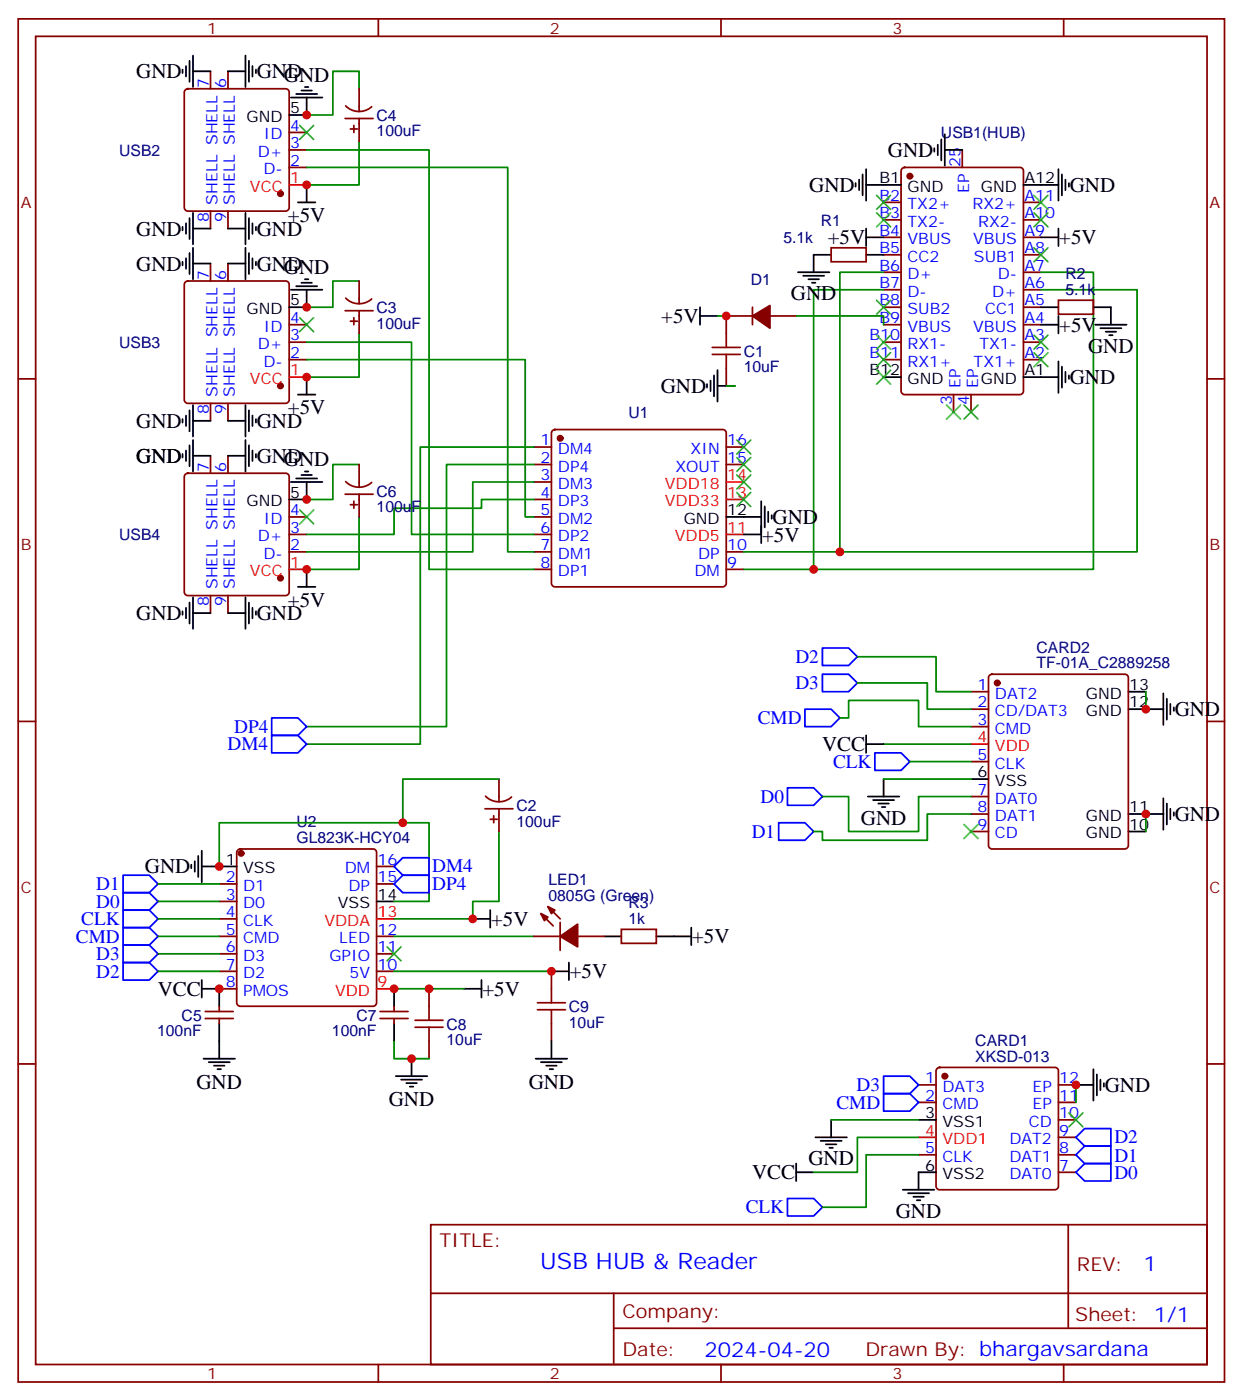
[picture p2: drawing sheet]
<svg xmlns="http://www.w3.org/2000/svg" width="251mm" height="283mm" viewBox="0 0 251 283" stroke-linecap="round" stroke-linejoin="round" font-family="sans-serif">
<g fill="none" stroke="#870000" stroke-width=".35">
<path d="M3.7 3.8h243.4v275.2h-243.4zM7.2 7.3h236.4v268.1h-236.4zM37.4 18.1l.5-.2h19.7a.71 .71 0 0 1 .7 .7v23.3a.76 .76 0 0 1-.7 .7h-19.7a.76 .76 0 0 1-.7-.7v-23.3zM42.5 14.4v3.5M46 14.4v3.5M72.5 17.9v4.6M76.3 3.8v3.5M145.5 3.8v3.5M214.6 3.8v3.5M58.3 33.8h3.6M58.3 26.7h3.6M58.3 30.3h3.6"/>
<path d="M69.6 23.9h5.7M69.8 21.4a3.8 3.8 0 0 0 5.2 .1M70.7 26h1.4M71.4 25.3v1.4M72.5 23.9v4.6M182.1 34l.4-.2h23.3a.71 .71 0 0 1 .7 .7v44.5a.76 .76 0 0 1-.7 .7h-23.3a.76 .76 0 0 1-.7-.7v-44.5zM194.2 30.3v3.5M37.4 56.9l.5-.2h19.7a.71 .71 0 0 1 .7 .7v23.3a.76 .76 0 0 1-.7 .7h-19.7a.76 .76 0 0 1-.7-.7v-23.3zM42.5 42.6v3.5M42.5 53.2v3.5M46 42.6v3.5M46 53.2v3.5"/>
<path d="M72.5 56.7v4.6M167.7 50h7.1v2.8h-7.1zM178.3 40.9h3.5M178.3 44.4h3.5M178.3 47.9h3.5M178.3 51.4h3.5M178.3 55h3.5M178.3 58.5h3.5M206.5 40.9h3.5M206.5 44.4h3.5M206.5 47.9h3.5M206.5 51.4h3.5"/>
<path d="M206.5 55h3.5M206.5 58.5h3.5M3.7 76.5h3.5M58.3 72.6h3.6M58.3 65.5h3.6M58.3 69.1h3.6M69.6 62.7h5.7M69.8 60.2a3.8 3.8 0 0 0 5.2 .1M70.7 64.8h1.4M71.4 64.1v1.4M72.5 62.7v4.6M146.5 74.4v3.5"/>
<path d="M151.8 63.8h-5.3v3.5M151.8 62v3.5M155.4 63.8h5.3M178.3 72.6h3.5M178.3 65.5h3.5M178.3 69.1h3.5M178.3 62h3.5M192.4 79.7v3.5M195.9 79.7v3.5M206.5 72.6h3.5M206.5 65.5h3.5M206.5 69.1h3.5"/>
<path d="M206.5 62h3.5M213.6 60.6h7v2.8h-7zM243.6 76.5h3.5M37.4 95.7l.5-.2h19.7a.71 .71 0 0 1 .7 .7v23.3a.76 .76 0 0 1-.7 .7h-19.7a.76 .76 0 0 1-.7-.7v-23.3zM42.5 81.4v3.5M42.5 92v3.5M46 81.4v3.5M46 92v3.5M69.6 99.8h5.7M69.8 97.2a3.8 3.8 0 0 0 5.2 .2M72.5 93.8v4.6M72.5 99.8v4.6"/>
<path d="M107.7 90.2h3.6M107.7 93.8h3.6M107.7 97.3h3.6M111.5 86.9l.5-.2h33.8a.71 .71 0 0 1 .7 .7v30.4a.76 .76 0 0 1-.7 .7h-33.8a.76 .76 0 0 1-.7-.7v-30.4zM146.5 90.2h3.6M146.5 93.8h3.6M58.3 104.4h3.6M58.3 107.9h3.6M58.3 111.4h3.6M70.7 101.9h1.4M71.4 101.2v1.4M107.7 100.8h3.6"/>
<path d="M107.7 104.4h3.6M107.7 107.9h3.6M107.7 111.4h3.6M107.7 114.9h3.6M146.5 111.4h3.6M146.5 114.9h3.6M42.5 120.2v3.6M46 120.2v3.6M195.9 139.6h3.6M199.7 136.3l.5-.2h26.8a.71 .71 0 0 1 .7 .7v33.9a.76 .76 0 0 1-.7 .7h-26.8a.76 .76 0 0 1-.7-.7v-33.9zM3.7 145.6h3.5M100.7 157.3v4.6"/>
<path d="M195.9 153.7h3.6M195.9 146.7h3.6M195.9 143.2h3.6M243.6 145.6h3.5M44.2 178.4h3.6M48 171.6l.5-.2h26.8a.71 .71 0 0 1 .7 .7v30.3a.76 .76 0 0 1-.7 .7h-26.8a.76 .76 0 0 1-.7-.7v-30.3zM76 178.4h3.5M76 174.9h3.5M97.9 163.3h5.6M98 160.7a3.8 3.8 0 0 0 5.2 .2M98.9 165.4h1.4M99.6 164.7v1.4"/>
<path d="M100.7 163.3v4.6M195.9 167.9h3.6M195.9 164.3h3.6M195.9 160.8h3.6M44.2 182h3.6M44.2 185.5h3.6M44.2 189h3.6M44.2 192.5h3.6M44.2 196.1h3.6M44.2 199.6h3.6M76 189h3.5M76 192.5h3.5"/>
<path d="M76 196.1h3.5M86.6 199.6v3.5M107.7 189h5.3M109.1 184.4l2.5 2.5M110.6 183l2.4 2.5M111.3 196.1v3.5M113 186.2v5.6M116.6 189h5.2M125.4 187.6h7v2.8h-7zM3.7 214.8h3.5M41.4 204.2h5.7M41.4 205.6h5.7"/>
<path d="M44.2 203.1v1.1M44.2 205.6v1.1M76.7 204.2h5.6M76.7 205.6h5.6M79.5 203.1v1.1M79.5 205.6v1.1M86.6 210.2v3.5M111.3 206.7v3.5M185.3 219h3.6M189.1 215.7l.5-.2h23.3a.71 .71 0 0 1 .7 .7v23.3a.76 .76 0 0 1-.7 .7h-23.3a.76 .76 0 0 1-.7-.7v-23.3zM213.6 219h3.5M243.6 214.8h3.5"/>
<path d="M185.3 222.5h3.6M185.3 233.1h3.6M213.6 222.5h3.5M213.6 233.1h3.5M213.6 236.6h3.5M213.6 229.6h3.5M213.6 226.1h3.5M86.9 247.2h156.7v28.2h-156.7zM215.6 247.3v20.8M76.3 275.4v3.6M87 261.1h156.4M123.8 268.1h119.6"/>
<path d="M123.8 261.1v14.1M145.5 275.4v3.6M214.6 275.4v3.6"/>
</g>
<g fill="#870000" stroke="#870000" stroke-width=".35">
<path d="M151.8 63.8l3.6-2.1v4.6z"/>
<path d="M109.1 184.4l1.5 .7-.7 .7z"/>
<path d="M110.6 183l1.4 .7-.7 .7z"/>
<path d="M113 189l3.6-2.5v4.6z"/>
<circle cx="113" cy="88.5" r=".53"/>
<circle cx="56.6" cy="39.1" r=".53"/>
<circle cx="56.6" cy="77.9" r=".53"/>
<circle cx="56.6" cy="116.7" r=".53"/>
<circle cx="183.6" cy="35.6" r=".53"/>
<circle cx="48.6" cy="172.3" r=".53"/>
<circle cx="190.6" cy="217.2" r=".53"/>
<circle cx="201.2" cy="137.9" r=".53"/>
</g>
<path d="M58.3 37.3h3.6M58.3 76.1h3.6M146.5 97.3h3.6M58.3 114.9h3.6M146.5 107.9h3.6M146.5 100.8h3.6M195.9 150.2h3.6M76 199.6h3.5M76 185.5h3.5M185.3 229.6h3.6" fill="none" stroke="#f00" stroke-width=".35"/>
<g fill="none" stroke="#000" stroke-width=".35">
<path d="M36.8 14v.7M37.5 13.3v2.2M38.2 12.3v4.2M38.9 11.2v6.4M38.9 14.4h3.6M46 14.4h3.5M49.5 11.2v6.4M50.2 12.3v4.2M50.9 13.3v2.2M51.6 14v.7M58.7 19.7h6.4M59.8 19h4.2"/>
<path d="M60.8 18.3h2.1M61.5 17.6h.7M61.9 19.7v3.5h-3.6M61.9 37.3v3.6M172.6 37v.7M173.4 36.3v2.1M174.1 35.2v4.2M174.8 37.3h7M174.8 34.1v6.4M188.5 29.9v.7M189.2 29.2v2.1M189.9 28.2v4.2"/>
<path d="M190.6 30.3h3.6M190.6 27.1v6.3M206.5 37.3h7.1M213.6 34.1v6.4M214.3 35.2v4.2M215 36.3v2.1M215.7 37v.7M36.8 45.8v.7M36.8 52.8v.8M37.5 45.1v2.1M37.5 52.1v2.2M38.2 44v4.3"/>
<path d="M38.2 51.1v4.2M38.9 46.1h3.6M38.9 43v6.3M38.9 50v6.4M38.9 53.2h3.6M46 46.1h3.5M46 53.2h3.5M49.5 43v6.3M49.5 50v6.4M50.2 44v4.3M50.2 51.1v4.2M50.9 45.1v2.1"/>
<path d="M50.9 52.1v2.2M51.6 45.8v.7M51.6 52.8v.8M58.7 58.5h6.4M59.8 57.8h4.2M60.1 40.9h3.5M60.8 57.1h2.1M61.5 56.4h.7M61.9 58.5v3.5h-3.6M161 55h6.4M162.1 55.7h4.2M163.1 56.4h2.1"/>
<path d="M163.8 57.1h.7M167.7 51.4h-3.5v3.6M174.8 46.1v3.6M174.8 47.9h3.5M174.8 51.4h3.5M210 47.9h3.6M213.6 46.1v3.6M60.1 79.7h3.5M61.9 76.1v3.6M141.3 63.8h3.5M141.3 62v3.5M142.7 77.5v.7"/>
<path d="M143.4 76.8v2.2M144.1 75.8v4.2M144.8 77.9h3.5M144.8 74.7v6.4M178.3 76.1h3.5M206.5 76.1h7.1M210 62h3.6M210 65.5h3.6M213.6 63.8v3.5M213.6 73v6.3M214.3 74v4.2M215 75.1v2.1"/>
<path d="M215.7 75.8v.7M220.6 62h3.6v3.5M221 65.5h6.3M222 66.3h4.3M223.1 67h2.1M223.8 67.7h.7M36.8 84.6v.7M36.8 91.7v.7M37.5 83.9v2.1M37.5 90.9v2.2M38.2 82.8v4.3M38.2 89.9v4.2"/>
<path d="M38.9 81.8v6.3M38.9 88.8v6.4M38.9 84.9h3.6M38.9 92h3.6M46 84.9h3.5M46 92h3.5M49.5 81.8v6.3M49.5 88.8v6.4M50.2 82.8v4.3M50.2 89.9v4.2M50.9 83.9v2.1M50.9 90.9v2.2"/>
<path d="M51.6 84.6v.7M51.6 91.7v.7M58.7 97.3h6.4M59.8 96.6h4.2M60.8 95.9h2.1M61.5 95.2h.7M61.9 97.3v3.5h-3.6M60.1 118.5h3.5M61.9 114.9v3.6M146.5 104.4h7.1M150.1 107.9h3.5M153.6 101.2v8.4"/>
<path d="M154.3 102.2v4.3M155 103.3v2.1M155.7 104v.7M36.8 123.4v.7M37.5 122.7v2.1M38.2 121.6v4.3M38.9 120.6v6.3M38.9 123.8h3.6M46 123.8h3.5M49.5 120.6v6.3M50.2 121.6v4.3M50.9 122.7v2.1"/>
<path d="M51.6 123.4v.7M227.7 139.6h3.5M234.7 140v6.3M174.8 148.4v3.6M174.8 150.2h3.5M178.3 157.3v3.5M195.9 157.3h3.6M227.7 143.2h7M235.4 141v4.3M236.1 142.1v2.1M236.9 142.8v.7M38.6 174.6v.7"/>
<path d="M39.3 173.8v2.2M40 172.8v4.2M40.7 174.9h7.1M40.7 171.7v6.4M175.1 160.8h6.4M176.2 161.5h4.2M177.2 162.2h2.2M177.9 162.9h.7M227.7 164.3h7M227.7 167.9h3.5M234.7 161.1v6.4M235.4 162.2v4.2"/>
<path d="M236.1 163.3v2.1M236.9 164v.7M40.7 197.8v3.6M40.7 199.6h3.5v3.5M76 182h3.5M79.5 199.6v3.5M93.6 199.6h3.6M95.4 185.5h3.5M97.2 197.8v3.6M98.9 183.7v3.6M111.3 196.1h3.5M114.8 194.3v3.5"/>
<path d="M121.8 189h3.6M132.4 189h7.1M139.5 187.3v3.5M41.1 213.7h6.3M42.1 214.4h4.3M43.2 215.1h2.1M43.9 215.8h.7M44.2 206.7v7M79.5 206.7v3.5M79.9 217.2h6.3M80.9 217.9h4.3M82 218.7h2.1"/>
<path d="M82.7 219.4h.7M83 213.7v3.5M108.1 213.7h6.3M109.1 214.4h4.3M110.2 215.1h2.1M110.9 215.8h.7M111.3 210.2v3.5M217.1 219h3.5M220.6 215.8v6.4M221.3 216.9v4.2M222 217.9v2.2M222.7 218.7v.7"/>
<path d="M160.7 236.6h3.5M160.7 234.9v3.5M164.5 229.6h6.4M165.6 230.3h4.2M166.7 231h2.1M167.4 231.7h.7M167.7 226.1v3.5M185.3 226.1h3.6M188.9 236.6h-3.6v3.6M182.2 240.2h6.3M183.2 240.9h4.3M184.3 241.6h2.1"/>
<path d="M185 242.3h.7"/>
</g>
<g fill="none" stroke="#008700" stroke-width=".35">
<path d="M72.5 17.9v-3.5h-5.3v8.8h-5.3M61.9 33.8h40.5v77.6h5.3M61.9 30.3h24.7v84.6h21.1M72.5 28.5v8.8h-10.6M72.5 56.7h-5.3v5.3h-5.3M178.3 58.5h-14.1v56.4h-14.1M178.3 55h-8.8v56.4h-19.4M210 55h10.6v59.9h-56.4M210 58.5h19.4v52.9h-59.9M61.9 72.6h44.1v31.8h1.7M61.9 69.1h21.1v38.8h24.7M72.5 67.3v8.8h-10.6"/>
<path d="M144.8 63.8h1.7M146.5 77.9h1.8M160.7 63.8h17.6v1.7M72.5 93.8h-5.3v7h-5.3M107.7 97.3h-12.3v14.1h-33.5M107.7 93.8h-17.6v52.9h-28.2M107.7 90.2h-22.9v60h-22.9M72.5 104.4v10.5h-10.6M107.7 100.8h-10.5v1.8h-17.7v5.3h-17.6M173 137.9h14.1v5.3h8.8M173 132.6h15.9v7h7M231.2 139.6v3.6"/>
<path d="M100.7 157.3h-19.4v8.8M169.5 144.9h1.7v-3.5h14.1v5.3h10.6M178.3 157.3h17.6M178.3 150.2h17.6M183.6 153.7h12.3M31.9 178.4h12.3M44.2 174.9v-8.8h42.4v15.9h-7.1M100.7 167.9v14.1h-5.3v3.5h-15.9M165.9 160.8h5.3v7.1h14.1v-7.1h10.6M195.9 164.3h-8.8v5.3h-21.2v-1.7h-1.7M231.2 164.3v3.6M31.9 196.1h12.3"/>
<path d="M31.9 189h12.3M31.9 182h12.3M31.9 185.5h12.3M31.9 192.5h12.3M79.5 199.6h14.1M79.5 196.1h31.8M79.5 189h28.2M79.5 210.2v3.5h7.1M217.1 219v3.5M167.7 226.1h17.6M185.3 229.6h-12.3v7h-8.8M185.3 233.1h-10.5v10.6h-8.9"/>
</g>
<path d="M143.7 71.5h5.7M143.7 70.1h5.7M146.5 67.3v2.8M146.5 71.5v2.9M111.3 199.6v2.8M83.7 207.4h5.7M83.7 206h5.7M86.6 203.1v2.9M86.6 207.4v2.8M108.4 203.8h5.7M108.4 202.4h5.7M111.3 203.8v2.9" fill="none" stroke="#a10000" stroke-width=".35"/>
<g fill="none" stroke="#3c3" stroke-width=".35">
<path d="M60.5 25.3l2.8 2.9M63.3 25.3l-2.8 2.9M176.9 39.4l2.8 2.9M179.7 39.4l-2.8 2.9M208.6 39.4l2.9 2.9M211.5 39.4l-2.9 2.9M176.9 43l2.8 2.8M179.7 43l-2.8 2.8M208.6 50l2.9 2.8M208.6 43l2.9 2.8M211.5 43l-2.9 2.8M211.5 50l-2.9 2.8"/>
<path d="M60.5 64.1l2.8 2.9M63.3 64.1l-2.8 2.9M176.9 67.7l2.8 2.8M176.9 71.2l2.8 2.8M176.9 74.7l2.8 2.8M176.9 60.6l2.8 2.8M179.7 67.7l-2.8 2.8M179.7 71.2l-2.8 2.8M179.7 74.7l-2.8 2.8M179.7 60.6l-2.8 2.8M208.6 71.2l2.9 2.8M208.6 67.7l2.9 2.8"/>
<path d="M211.5 67.7l-2.9 2.8M211.5 71.2l-2.9 2.8M148.7 88.8l2.8 2.9M148.7 92.4l2.8 2.8M148.7 95.9l2.8 2.8M148.7 99.4l2.8 2.8M151.5 95.9l-2.8 2.8M151.5 99.4l-2.8 2.8M151.5 88.8l-2.8 2.9M151.5 92.4l-2.8 2.8M191 81.8l2.8 2.8M193.8 81.8l-2.8 2.8"/>
<path d="M194.5 81.8l2.8 2.8M197.3 81.8l-2.8 2.8M60.5 102.9l2.8 2.9M63.3 102.9l-2.8 2.9M194.5 166.4l2.8 2.9M197.3 166.4l-2.8 2.9M78.1 191.1l2.8 2.9M80.9 191.1l-2.8 2.9M215.7 224.6l2.8 2.9M218.5 224.6l-2.8 2.9"/>
</g>
<g fill="none" stroke="#00f" stroke-width=".35">
<path d="M165.9 136.1h5.3l1.8 1.8-1.8 1.7h-5.3zM165.9 130.8h5.3l1.8 1.8-1.8 1.7h-5.3zM54.8 144.9h5.3l1.8 1.8-1.8 1.7h-5.3zM54.8 148.4h5.3l1.8 1.8-1.8 1.8h-5.3zM158.9 159h5.3l1.7 1.8-1.7 1.8h-5.3zM162.4 143.2h5.3l1.8 1.7-1.8 1.8h-5.3zM176.5 152h5.3l1.8 1.7-1.8 1.8h-5.3zM24.8 176.7h5.3l1.8 1.7-1.8 1.8h-5.3zM79.5 178.4l1.8-1.7h5.3v3.5h-5.3zM79.5 174.9l1.8-1.8h5.3v3.6h-5.3zM157.1 166.1h5.3l1.8 1.8-1.8 1.7h-5.3zM24.8 180.2h5.3l1.8 1.8-1.8 1.7h-5.3z"/>
<path d="M24.8 183.7h5.3l1.8 1.8-1.8 1.8h-5.3zM24.8 187.3h5.3l1.8 1.7-1.8 1.8h-5.3zM24.8 190.8h5.3l1.8 1.7-1.8 1.8h-5.3zM24.8 194.3h5.3l1.8 1.8-1.8 1.7h-5.3zM178.3 217.2h5.3l1.7 1.8-1.7 1.8h-5.3zM178.3 220.8h5.3l1.7 1.7-1.7 1.8h-5.3zM217.1 236.6l1.8-1.7h5.3v3.5h-5.3zM217.1 233.1l1.8-1.7h5.3v3.5h-5.3zM217.1 229.6l1.8-1.8h5.3v3.6h-5.3zM158.9 241.9h5.3l1.7 1.8-1.7 1.8h-5.3z"/>
</g>
<g fill="#c00">
<circle cx="164.2" cy="114.9" r=".88"/>
<circle cx="169.5" cy="111.4" r=".88"/>
<circle cx="61.9" cy="100.8" r=".88"/>
<circle cx="61.9" cy="114.9" r=".88"/>
<circle cx="61.9" cy="62" r=".88"/>
<circle cx="61.9" cy="76.1" r=".88"/>
<circle cx="61.9" cy="23.2" r=".88"/>
<circle cx="61.9" cy="37.3" r=".88"/>
<circle cx="44.2" cy="174.9" r=".88"/>
<circle cx="81.3" cy="166.1" r=".88"/>
<circle cx="95.4" cy="185.5" r=".88"/>
<circle cx="79.5" cy="199.6" r=".88"/>
<circle cx="86.6" cy="199.6" r=".88"/>
<circle cx="83" cy="213.7" r=".88"/>
<circle cx="111.3" cy="196.1" r=".88"/>
<circle cx="231.2" cy="143.2" r=".88"/>
<circle cx="231.2" cy="164.3" r=".88"/>
<circle cx="44.2" cy="199.6" r=".88"/>
<circle cx="217.1" cy="219" r=".88"/>
<circle cx="146.5" cy="63.8" r=".88"/>
</g>
<text font-size="4.6" fill="#00f" x="109" y="256.3">USB HUB &amp; Reader</text>
<g font-size="4.2">
<text x="27.5" y="15.8">GND</text>
<text x="51.8" y="15.8">GND</text>
<text x="57.3" y="16.5">GND</text>
<text x="179.2" y="31.7">GND</text>
<text x="163.3" y="38.7">GND</text>
<text x="215.9" y="38.7">GND</text>
<text x="27.5" y="47.6">GND</text>
<text x="51.8" y="47.6">GND</text>
<text x="58.1" y="44.8">+5V</text>
<text x="167" y="49.3">+5V</text>
<text x="213.7" y="49.3">+5V</text>
<text x="27.5" y="54.6">GND</text>
<text x="51.8" y="54.6">GND</text>
<text x="57.3" y="55.3">GND</text>
<text x="133.4" y="65.2">+5V</text>
<text x="159.6" y="60.6">GND</text>
<text x="213.7" y="67">+5V</text>
<text x="219.6" y="71.2">GND</text>
<text x="215.9" y="77.5">GND</text>
<text x="58.1" y="83.6">+5V</text>
<text x="133.3" y="79.3">GND</text>
<text x="27.5" y="86.4">GND</text>
<text x="51.8" y="86.4">GND</text>
<text x="27.5" y="93.4">GND</text>
<text x="51.8" y="93.4">GND</text>
<text x="57.3" y="94.1">GND</text>
<text x="155.9" y="105.8">GND</text>
<text x="153.8" y="109.3">+5V</text>
<text x="27.5" y="125.2">GND</text>
<text x="51.8" y="125.2">GND</text>
<text x="58.1" y="122.4">+5V</text>
<text x="237" y="144.6">GND</text>
<text x="165.9" y="151.7">VCC</text>
<text x="173.7" y="166.4">GND</text>
<text x="237" y="165.8">GND</text>
<text x="29.2" y="176.3">GND</text>
<text x="99.1" y="186.9">+5V</text>
<text x="139.7" y="190.5">+5V</text>
<text x="115" y="197.5">+5V</text>
<text x="31.8" y="201">VCC</text>
<text x="97.3" y="201">+5V</text>
<text x="39.7" y="219.8">GND</text>
<text x="106.7" y="219.8">GND</text>
<text x="222.9" y="220.4">GND</text>
<text x="78.5" y="223.3">GND</text>
<text x="151.8" y="238.1">VCC</text>
<text x="163.1" y="235.2">GND</text>
<text x="180.8" y="245.8">GND</text>
</g>
<g font-size="4.2" fill="#00f">
<text x="230.7" y="256.5">1</text>
<text x="142.2" y="273.9">2024-04-20</text>
</g>
<g font-size="3.9" fill="#00f">
<text x="160.5" y="133.8">D2</text>
<text x="160.5" y="139.1">D3</text>
<text x="47.2" y="148">DP4</text>
<text x="152.9" y="146.2">CMD</text>
<text x="45.9" y="151.5">DM4</text>
<text x="168.1" y="155">CLK</text>
<text x="153.5" y="162">D0</text>
<text x="151.7" y="169.1">D1</text>
<text x="19.4" y="179.7">D1</text>
<text x="87.2" y="179.6">DP4</text>
<text x="87.2" y="176.1">DM4</text>
<text x="19.4" y="183.2">D0</text>
<text x="15.3" y="190.3">CMD</text>
<text x="16.4" y="186.7">CLK</text>
<text x="19.4" y="193.8">D3</text>
<text x="19.4" y="197.3">D2</text>
<text x="172.9" y="220.3">D3</text>
<text x="168.8" y="223.8">CMD</text>
<text x="224.9" y="230.8">D2</text>
<text x="224.9" y="238">D0</text>
<text x="224.9" y="234.5">D1</text>
<text x="150.5" y="245">CLK</text>
</g>
<g font-size="3.9" fill="#800">
<text x="88.7" y="251.8">TITLE:</text>
<text x="217.3" y="256.5">REV:</text>
<text x="125.6" y="266">Company:</text>
<text x="217" y="266.6">Sheet: 1/1</text>
<text x="125.6" y="273.7">Date:</text>
<text x="174.6" y="273.8">Drawn By: bhargavsardana</text>
</g>
<g font-size="3.2" fill="#800">
<text x="41.8" y="6.8">1</text>
<text x="110.9" y="6.8">2</text>
<text x="180.1" y="6.8">3</text>
<text x="4.2" y="41.9">A</text>
<text x="244.1" y="41.9">A</text>
<text x="4.2" y="111.1">B</text>
<text x="244.1" y="111.1">B</text>
<text x="4.2" y="180.2">C</text>
<text x="244.1" y="180.2">C</text>
<text x="41.8" y="278.4">1</text>
<text x="110.9" y="278.4">2</text>
<text x="180.1" y="278.4">3</text>
</g>
<g font-size="3.2" fill="#00f">
<text x="42.1" y="17.7" transform="rotate(-90 42.1 17.7)">7</text>
<text x="45.6" y="17.7" transform="rotate(-90 45.6 17.7)">6</text>
<text x="53.3" y="28.2">ID</text>
<text x="58.5" y="26.4">4</text>
<text x="58.5" y="29.9">3</text>
<text x="52" y="31.7">D+</text>
<text x="53.2" y="35.2">D-</text>
<text x="58.5" y="33.4">2</text>
<text x="193.8" y="33.6" transform="rotate(-90 193.8 33.6)">25</text>
<text x="43.9" y="41.3" transform="rotate(-90 43.9 41.3)">SHELL SHELL</text>
<text x="47.4" y="41.3" transform="rotate(-90 47.4 41.3)">SHELL SHELL</text>
<text x="177.5" y="40.5">B2</text>
<text x="195.6" y="39" transform="rotate(-90 195.6 39)">EP</text>
<text x="206.7" y="40.5">A11</text>
<text x="42.1" y="44.8" transform="rotate(-90 42.1 44.8)">8</text>
<text x="45.6" y="44.8" transform="rotate(-90 45.6 44.8)">9</text>
<text x="177.5" y="44">B3</text>
<text x="177.5" y="47.6">B4</text>
<text x="183.1" y="42.3">TX2+</text>
<text x="183.1" y="45.8">TX2-</text>
<text x="196.2" y="42.3">RX2+</text>
<text x="197.4" y="45.8">RX2-</text>
<text x="206.7" y="47.6">A9</text>
<text x="206.7" y="44">A10</text>
<text x="177.5" y="51.1">B5</text>
<text x="183.1" y="49.3">VBUS</text>
<text x="183.1" y="52.8">CC2</text>
<text x="196.4" y="49.3">VBUS</text>
<text x="196.5" y="52.8">SUB1</text>
<text x="206.7" y="51.1">A8</text>
<text x="42.1" y="56.6" transform="rotate(-90 42.1 56.6)">7</text>
<text x="45.6" y="56.6" transform="rotate(-90 45.6 56.6)">6</text>
<text x="177.5" y="54.6">B6</text>
<text x="177.5" y="58.1">B7</text>
<text x="183.1" y="56.4">D+</text>
<text x="183.1" y="59.9">D-</text>
<text x="200.2" y="59.9">D+</text>
<text x="201.3" y="56.4">D-</text>
<text x="206.7" y="58.1">A6</text>
<text x="206.7" y="54.6">A7</text>
<text x="58.5" y="65.2">4</text>
<text x="177.5" y="61.7">B8</text>
<text x="177.5" y="65.2">B9</text>
<text x="183.1" y="63.4">SUB2</text>
<text x="198.8" y="63.4">CC1</text>
<text x="206.7" y="65.2">A4</text>
<text x="206.7" y="61.7">A5</text>
<text x="52" y="70.5">D+</text>
<text x="53.3" y="67">ID</text>
<text x="58.5" y="68.7">3</text>
<text x="175.4" y="68.7">B10</text>
<text x="183.1" y="67">VBUS</text>
<text x="183.1" y="70.5">RX1-</text>
<text x="196.4" y="67">VBUS</text>
<text x="197.6" y="70.5">TX1-</text>
<text x="206.7" y="68.7">A3</text>
<text x="53.2" y="74">D-</text>
<text x="58.5" y="72.2">2</text>
<text x="175.4" y="72.2">B11</text>
<text x="183.1" y="74">RX1+</text>
<text x="196.5" y="74">TX1+</text>
<text x="206.7" y="72.2">A2</text>
<text x="42.1" y="83.6" transform="rotate(-90 42.1 83.6)">8</text>
<text x="43.9" y="80.1" transform="rotate(-90 43.9 80.1)">SHELL SHELL</text>
<text x="45.6" y="83.6" transform="rotate(-90 45.6 83.6)">9</text>
<text x="47.4" y="80.1" transform="rotate(-90 47.4 80.1)">SHELL SHELL</text>
<text x="192.1" y="81.8" transform="rotate(-90 192.1 81.8)">3</text>
<text x="193.8" y="78.4" transform="rotate(-90 193.8 78.4)">EP</text>
<text x="195.6" y="81.8" transform="rotate(-90 195.6 81.8)">4</text>
<text x="197.3" y="78.4" transform="rotate(-90 197.3 78.4)">EP</text>
<text x="109.1" y="89.9">1</text>
<text x="146.7" y="89.9">16</text>
<text x="42.1" y="95.4" transform="rotate(-90 42.1 95.4)">7</text>
<text x="45.6" y="95.4" transform="rotate(-90 45.6 95.4)">6</text>
<text x="109.1" y="93.4">2</text>
<text x="112.6" y="91.7">DM4</text>
<text x="112.6" y="95.2">DP4</text>
<text x="136.3" y="95.2">XOUT</text>
<text x="139.4" y="91.7">XIN</text>
<text x="146.7" y="93.4">15</text>
<text x="109.1" y="96.9">3</text>
<text x="109.1" y="100.5">4</text>
<text x="112.6" y="98.7">DM3</text>
<text x="53.3" y="105.8">ID</text>
<text x="58.5" y="104">4</text>
<text x="58.5" y="107.5">3</text>
<text x="109.1" y="104">5</text>
<text x="109.1" y="107.5">6</text>
<text x="112.6" y="102.2">DP3</text>
<text x="112.6" y="105.8">DM2</text>
<text x="52" y="109.3">D+</text>
<text x="53.2" y="112.8">D-</text>
<text x="58.5" y="111.1">2</text>
<text x="109.1" y="111.1">7</text>
<text x="112.6" y="109.3">DP2</text>
<text x="112.6" y="112.8">DM1</text>
<text x="140.9" y="112.8">DP</text>
<text x="146.7" y="111.1">10</text>
<text x="43.9" y="118.9" transform="rotate(-90 43.9 118.9)">SHELL SHELL</text>
<text x="47.4" y="118.9" transform="rotate(-90 47.4 118.9)">SHELL SHELL</text>
<text x="109.1" y="114.6">8</text>
<text x="112.6" y="116.3">DP1</text>
<text x="140.1" y="116.3">DM</text>
<text x="146.7" y="114.6">9</text>
<text x="42.1" y="122.4" transform="rotate(-90 42.1 122.4)">8</text>
<text x="45.6" y="122.4" transform="rotate(-90 45.6 122.4)">9</text>
<text x="197.3" y="142.8">2</text>
<text x="197.3" y="139.3">1</text>
<text x="200.8" y="141">DAT2</text>
<text x="197.3" y="146.3">3</text>
<text x="200.8" y="148.1">CMD</text>
<text x="200.8" y="144.6">CD/DAT3</text>
<text x="197.3" y="153.4">5</text>
<text x="200.8" y="155.2">CLK</text>
<text x="197.3" y="160.4">7</text>
<text x="197.3" y="167.5">9</text>
<text x="197.3" y="164">8</text>
<text x="200.8" y="165.7">DAT1</text>
<text x="200.8" y="162.2">DAT0</text>
<text x="200.8" y="169.3">CD</text>
<text x="45.6" y="178.1">2</text>
<text x="49.1" y="179.8">D1</text>
<text x="69.6" y="176.3">DM</text>
<text x="70.3" y="179.8">DP</text>
<text x="76.2" y="178.1">15</text>
<text x="76.2" y="174.6">16</text>
<text x="45.6" y="181.6">3</text>
<text x="45.6" y="185.1">4</text>
<text x="49.1" y="183.4">D0</text>
<text x="45.6" y="188.7">5</text>
<text x="49.1" y="186.9">CLK</text>
<text x="49.1" y="190.4">CMD</text>
<text x="68.5" y="190.4">LED</text>
<text x="76.2" y="188.7">12</text>
<text x="45.6" y="192.2">6</text>
<text x="45.6" y="195.7">7</text>
<text x="49.1" y="194">D3</text>
<text x="49.1" y="197.5">D2</text>
<text x="66.5" y="194">GPIO</text>
<text x="70.5" y="197.5">5V</text>
<text x="76.2" y="195.7">10</text>
<text x="76.2" y="192.2">11</text>
<text x="45.6" y="199.2">8</text>
<text x="49.1" y="201">PMOS</text>
<text x="186.7" y="218.7">1</text>
<text x="190.2" y="220.4">DAT3</text>
<text x="208.3" y="220.4">EP</text>
<text x="213.7" y="218.7">12</text>
<text x="186.7" y="222.2">2</text>
<text x="190.2" y="223.9">CMD</text>
<text x="207.6" y="227.5">CD</text>
<text x="208.3" y="223.9">EP</text>
<text x="213.7" y="225.7">10</text>
<text x="213.7" y="222.2">11</text>
<text x="186.7" y="232.8">5</text>
<text x="203.7" y="231">DAT2</text>
<text x="213.7" y="232.8">8</text>
<text x="213.7" y="229.2">9</text>
<text x="190.2" y="234.5">CLK</text>
<text x="203.7" y="238.1">DAT0</text>
<text x="203.7" y="234.5">DAT1</text>
<text x="213.7" y="236.3">7</text>
</g>
<g font-size="3.2">
<text x="58.5" y="22.9">5</text>
<text x="49.8" y="24.6">GND</text>
<text x="177.5" y="37">B1</text>
<text x="183.1" y="38.7">GND</text>
<text x="197.9" y="38.7">GND</text>
<text x="206.7" y="37">A12</text>
<text x="49.8" y="63.4">GND</text>
<text x="58.5" y="61.7">5</text>
<text x="175.4" y="75.8">B12</text>
<text x="183.1" y="77.5">GND</text>
<text x="197.9" y="77.5">GND</text>
<text x="206.7" y="75.8">A1</text>
<text x="58.5" y="100.5">5</text>
<text x="49.8" y="102.2">GND</text>
<text x="138" y="105.8">GND</text>
<text x="146.7" y="104">12</text>
<text x="219.1" y="141">GND</text>
<text x="227.9" y="139.3">13</text>
<text x="227.9" y="142.8">12</text>
<text x="219.1" y="144.6">GND</text>
<text x="197.3" y="156.9">6</text>
<text x="200.8" y="158.7">VSS</text>
<text x="219.1" y="165.7">GND</text>
<text x="227.9" y="164">11</text>
<text x="227.9" y="167.5">10</text>
<text x="219.1" y="169.3">GND</text>
<text x="45.6" y="174.6">1</text>
<text x="49.1" y="176.3">VSS</text>
<text x="68.2" y="183.4">VSS</text>
<text x="76.2" y="181.6">14</text>
<text x="186.7" y="225.7">3</text>
<text x="190.2" y="227.5">VSS1</text>
<text x="186.7" y="236.3">6</text>
<text x="190.2" y="238.1">VSS2</text>
</g>
<g font-size="3.2" fill="#000080">
<text x="76" y="27.5">100uF</text>
<text x="76" y="24.4">C4</text>
<text x="189.9" y="27.9">USB1(HUB)</text>
<text x="24.1" y="31.4">USB2</text>
<text x="165.6" y="45.5">R1</text>
<text x="158.1" y="49.1">5.1k</text>
<text x="151.5" y="57.5">D1</text>
<text x="215" y="59.5">5.1k</text>
<text x="215" y="56.3">R2</text>
<text x="76" y="63.2">C3</text>
<text x="24.1" y="70.2">USB3</text>
<text x="76" y="66.3">100uF</text>
<text x="150.1" y="75.1">10uF</text>
<text x="150.1" y="72">C1</text>
<text x="126.8" y="84.3">U1</text>
<text x="76" y="100.2">C6</text>
<text x="76" y="103.4">100uF</text>
<text x="24.1" y="109">USB4</text>
<text x="209.2" y="131.7">CARD2</text>
<text x="209.2" y="134.9">TF-01A_C2889258</text>
<text x="59.8" y="167">U2</text>
<text x="104.2" y="166.9">100uF</text>
<text x="104.2" y="163.7">C2</text>
<text x="59.8" y="170.2">GL823K-HCY04</text>
<text x="110.7" y="178.7">LED1</text>
<text x="110.7" y="182">0805G (Green)</text>
<text x="126.8" y="183.3">R3</text>
<text x="126.8" y="186.5">1k</text>
<text x="31.7" y="209.2">100nF</text>
<text x="36.7" y="206">C5</text>
<text x="67" y="209.2">100nF</text>
<text x="71.9" y="206">C7</text>
<text x="90.1" y="207.8">C8</text>
<text x="114.8" y="207.4">10uF</text>
<text x="114.8" y="204.3">C9</text>
<text x="90.1" y="211">10uF</text>
<text x="196.8" y="214.3">XKSD-013</text>
<text x="196.8" y="211.2">CARD1</text>
</g>
<g font-size="3.2" fill="#f00">
<text x="50.4" y="38.7">VCC</text>
<text x="58.5" y="37">1</text>
<text x="50.4" y="77.5">VCC</text>
<text x="58.5" y="75.8">1</text>
<text x="134.1" y="98.7">VDD18</text>
<text x="146.7" y="100.5">13</text>
<text x="146.7" y="96.9">14</text>
<text x="134.1" y="102.2">VDD33</text>
<text x="146.7" y="107.5">11</text>
<text x="136.2" y="109.3">VDD5</text>
<text x="50.4" y="116.3">VCC</text>
<text x="58.5" y="114.6">1</text>
<text x="197.3" y="149.9">4</text>
<text x="200.8" y="151.6">VDD</text>
<text x="76.2" y="185.1">13</text>
<text x="65.5" y="186.9">VDDA</text>
<text x="67.6" y="201">VDD</text>
<text x="76.2" y="199.2">9</text>
<text x="186.7" y="229.2">4</text>
<text x="190.2" y="231">VDD1</text>
</g>
</svg>
